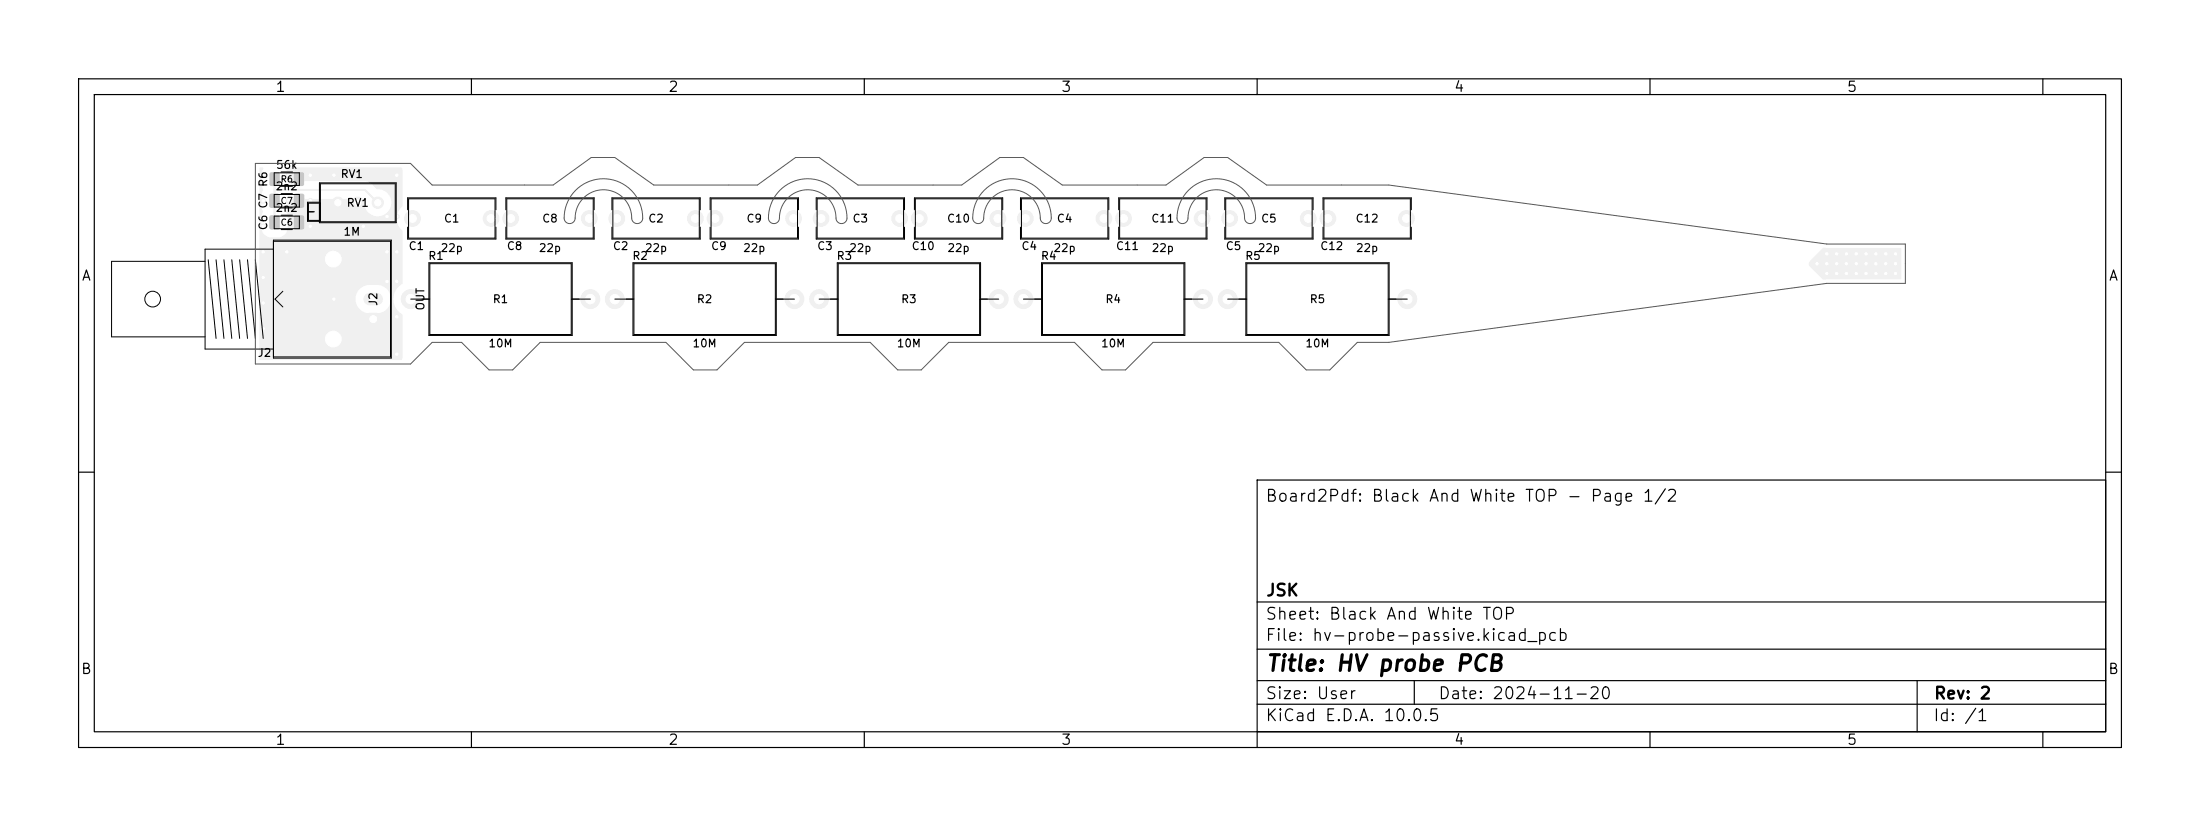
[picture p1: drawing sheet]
<svg xmlns="http://www.w3.org/2000/svg" width="280mm" height="105mm" viewBox="0 0 280 105" stroke-linecap="round" stroke-linejoin="round" font-family="sans-serif">
<g fill="#f0f0f0" stroke="#f0f0f0" stroke-width=".13">
<circle cx="91" cy="27.8" r="1"/>
<circle cx="101" cy="27.8" r="1"/>
<circle cx="78.2" cy="38" r="1.2"/>
<circle cx="101.1" cy="38" r="1.2"/>
<circle cx="130.5" cy="27.8" r="1"/>
<circle cx="140.5" cy="27.8" r="1"/>
<circle cx="156.2" cy="38" r="1.2"/>
<circle cx="179.1" cy="38" r="1.2"/>
<circle cx="104.5" cy="27.8" r="1"/>
<circle cx="114.5" cy="27.8" r="1"/>
</g>
<g fill="#f0f0f0">
<path d="M37.5 27.4h.2h1v.2v1.3v.2l-.2 .1-1-.1-.1-.2v-1.3z"/>
<path d="M34.3 27.4h.2h1l.1 .2v1.3l-.1 .2-.1 .1-1.1-.1v-.2v-1.3z"/>
</g>
<g fill="#f0f0f0" stroke="#f0f0f0" stroke-width=".13">
<circle cx="52.3" cy="38" r="1.2"/>
<circle cx="75.1" cy="38" r="1.2"/>
<circle cx="65" cy="27.8" r="1"/>
<circle cx="75" cy="27.8" r="1"/>
</g>
<g fill="#f0f0f0">
<path d="M37.5 24.7l.2-.1 1 .1v.2v1.3v.1l-.2 .1-1-.1-.1-.1v-1.3z"/>
<path d="M34.3 24.7l.2-.1 1 .1 .1 .2v1.3l-.1 .1-.1 .1-1.1-.1v-.1v-1.3z"/>
</g>
<g fill="#f0f0f0" stroke="#f0f0f0" stroke-width=".13">
<circle cx="104.3" cy="38" r="1.2"/>
<circle cx="127.1" cy="38" r="1.2"/>
<circle cx="78.5" cy="27.8" r="1"/>
<circle cx="88.5" cy="27.8" r="1"/>
<circle cx="156.5" cy="27.8" r="1"/>
<circle cx="166.5" cy="27.8" r="1"/>
<circle cx="143" cy="27.8" r="1"/>
<circle cx="153" cy="27.8" r="1"/>
<circle cx="52.5" cy="27.8" r="1"/>
<circle cx="62.5" cy="27.8" r="1"/>
<circle cx="48.1" cy="25.8" r=".72"/>
<circle cx="45.5" cy="25.8" r=".72"/>
<circle cx="43" cy="25.8" r=".72"/>
</g>
<g fill="#f0f0f0">
<path d="M37.5 22l.2-.1 .9 .1 .1 .1v1.3l-.1 .2h-.2h-.9l-.1-.2v-1.3z"/>
<path d="M34.4 22l.1-.1 1 .1 .1 .1v1.3l-.1 .2h-.1h-1l-.1-.2v-1.3z"/>
</g>
<g fill="#f0f0f0" stroke="#f0f0f0" stroke-width=".13">
<circle cx="130.3" cy="38" r="1.2"/>
<circle cx="153.1" cy="38" r="1.2"/>
<circle cx="169" cy="27.8" r="1"/>
<circle cx="179" cy="27.8" r="1"/>
<circle cx="117" cy="27.8" r="1"/>
<circle cx="127" cy="27.8" r="1"/>
<circle cx="33.5" cy="38.5" r=".3"/>
<circle cx="46.3" cy="28.8" r=".3"/>
<circle cx="50.5" cy="45" r=".3"/>
<circle cx="50.5" cy="32" r=".3"/>
<circle cx="50.5" cy="35.8" r=".3"/>
<circle cx="39.5" cy="22.3" r=".3"/>
<circle cx="36.8" cy="22.3" r=".3"/>
<circle cx="33.5" cy="45" r=".3"/>
<circle cx="33.5" cy="28.8" r=".3"/>
<circle cx="50.5" cy="22.3" r=".3"/>
<circle cx="33.5" cy="32" r=".3"/>
<circle cx="36.5" cy="32" r=".3"/>
<circle cx="50.5" cy="40.3" r=".3"/>
<circle cx="33.5" cy="41.8" r=".3"/>
<circle cx="50.5" cy="27.5" r=".3"/>
<circle cx="39.5" cy="28.8" r=".3"/>
<circle cx="36.7" cy="25.5" r=".3"/>
<circle cx="33.5" cy="25.5" r=".3"/>
<circle cx="49.3" cy="32" r=".3"/>
<circle cx="33.5" cy="35.3" r=".3"/>
<circle cx="42.5" cy="22.3" r=".3"/>
<circle cx="39.5" cy="25.5" r=".3"/>
<circle cx="49.3" cy="35.8" r=".3"/>
<circle cx="42.5" cy="38" r=".3"/>
<circle cx="33.5" cy="22.3" r=".3"/>
<circle cx="49.3" cy="27.5" r=".3"/>
<circle cx="240" cy="32.3" r=".3"/>
<circle cx="236.2" cy="34.8" r=".3"/>
<circle cx="241.2" cy="34.8" r=".3"/>
<circle cx="235" cy="34.8" r=".3"/>
<circle cx="236.2" cy="33.5" r=".3"/>
<circle cx="237.5" cy="33.5" r=".3"/>
<circle cx="232.5" cy="33.5" r=".3"/>
<circle cx="233.7" cy="32.3" r=".3"/>
<circle cx="238.8" cy="34.8" r=".3"/>
<circle cx="241.3" cy="32.3" r=".3"/>
<circle cx="232.5" cy="32.3" r=".3"/>
<circle cx="238.8" cy="33.5" r=".3"/>
<circle cx="241.2" cy="33.5" r=".3"/>
<circle cx="235" cy="33.5" r=".3"/>
<circle cx="240" cy="34.8" r=".3"/>
<circle cx="237.5" cy="34.8" r=".3"/>
<circle cx="233.7" cy="33.5" r=".3"/>
<circle cx="231.2" cy="33.5" r=".3"/>
<circle cx="237.5" cy="32.3" r=".3"/>
<circle cx="232.5" cy="34.8" r=".3"/>
<circle cx="235" cy="32.3" r=".3"/>
<circle cx="236.3" cy="32.3" r=".3"/>
<circle cx="233.7" cy="34.8" r=".3"/>
<circle cx="238.8" cy="32.3" r=".3"/>
<circle cx="240" cy="33.5" r=".3"/>
</g>
<path d="M47 38h1M47 40.6h1" fill="none" stroke="#f0f0f0" stroke-width="1.6"/>
<path d="M40.7 32.9h3.5M40.7 43.1h3.5" fill="none" stroke="#f0f0f0" stroke-width="3.5"/>
<path d="M34.9 22.8v5.5M34.9 24.2h11.6l1.6 1.6" fill="none" stroke="#f0f0f0" stroke-width=".26"/>
<g fill="#f0f0f0">
<path d="M33 21.3h.4l.1 .1-.2 .7v1.5l.2 .5-.2 .7v1.6l.2 .5-.2 .5v1.6a1.24 1.24 0 0 0 1.2 1.2 2.36 2.36 0 0 0 1.5-.2l.3-.3 .3-.6v-1.5l-.2-.7v-.1a2.18 2.18 0 0 0 .2-1.4l.1-.1h9.2l.4 .3a1.75 1.75 0 0 0 1.7 1.9 1.75 1.75 0 0 0 1.8-1.8 1.75 1.75 0 0 0-1.9-1.7l-.6-.6a1.14 1.14 0 0 0-.9-.4h-9.7l-.1-.1v-.9l-.2-.6 .1-.1h14.6l.2 .5v4.3a2.12 2.12 0 0 0 0 3.3v6.6a2.32 2.32 0 0 0 0 4v5.3l-.2 .5h-18l-.1-.1v-7.8h12.2a1.8 1.8 0 0 0 1.7 1.9 3 3 0 0 0 1.8-.2 1.8 1.8 0 0 0 1-1.9 1.8 1.8 0 0 0-1.6-1.5 3 3 0 0 0-1.8 .2 1.81 1.81 0 0 0-1.1 1.5h-12.2z"/>
<path d="M232 31.5h9.9l.1 4-10 .1-1.6-1.7-.2-.4 .2-.3z"/>
</g>
<g fill="#fff" stroke="#fff" stroke-width=".13">
<circle cx="33.5" cy="38.5" r=".15"/>
<circle cx="46.3" cy="28.8" r=".15"/>
<circle cx="50.5" cy="45" r=".15"/>
<circle cx="50.5" cy="32" r=".15"/>
<circle cx="50.5" cy="35.8" r=".15"/>
<circle cx="39.5" cy="22.3" r=".15"/>
<circle cx="36.7" cy="22.3" r=".15"/>
<circle cx="33.5" cy="45" r=".15"/>
<circle cx="33.5" cy="28.8" r=".15"/>
<circle cx="50.5" cy="22.3" r=".15"/>
<circle cx="33.5" cy="32" r=".15"/>
<circle cx="36.5" cy="32" r=".15"/>
<circle cx="50.5" cy="40.3" r=".15"/>
<circle cx="33.5" cy="41.8" r=".15"/>
<circle cx="50.5" cy="27.5" r=".15"/>
<circle cx="39.5" cy="28.8" r=".15"/>
<circle cx="36.7" cy="25.5" r=".15"/>
<circle cx="33.5" cy="25.5" r=".15"/>
<circle cx="49.2" cy="32" r=".15"/>
<circle cx="33.5" cy="35.3" r=".15"/>
<circle cx="42.5" cy="22.3" r=".15"/>
<circle cx="39.5" cy="25.5" r=".15"/>
<circle cx="49.3" cy="35.8" r=".15"/>
<circle cx="42.5" cy="38" r=".15"/>
<circle cx="33.5" cy="22.3" r=".15"/>
<circle cx="49.2" cy="27.5" r=".15"/>
<circle cx="240" cy="32.3" r=".15"/>
<circle cx="236.3" cy="34.8" r=".15"/>
<circle cx="241.3" cy="34.8" r=".15"/>
<circle cx="235" cy="34.8" r=".15"/>
<circle cx="236.3" cy="33.5" r=".15"/>
<circle cx="237.5" cy="33.5" r=".15"/>
<circle cx="232.5" cy="33.5" r=".15"/>
<circle cx="233.7" cy="32.3" r=".15"/>
<circle cx="238.8" cy="34.8" r=".15"/>
<circle cx="241.3" cy="32.3" r=".15"/>
<circle cx="232.5" cy="32.3" r=".15"/>
<circle cx="238.7" cy="33.5" r=".15"/>
<circle cx="241.3" cy="33.5" r=".15"/>
<circle cx="235" cy="33.5" r=".15"/>
<circle cx="240" cy="34.8" r=".15"/>
<circle cx="237.5" cy="34.8" r=".15"/>
<circle cx="233.7" cy="33.5" r=".15"/>
<circle cx="231.3" cy="33.5" r=".15"/>
<circle cx="237.5" cy="32.3" r=".15"/>
<circle cx="232.5" cy="34.8" r=".15"/>
<circle cx="235" cy="32.3" r=".15"/>
<circle cx="236.3" cy="32.3" r=".15"/>
<circle cx="233.8" cy="34.8" r=".15"/>
<circle cx="238.7" cy="32.3" r=".15"/>
<circle cx="240" cy="33.5" r=".15"/>
<circle cx="91" cy="27.8" r=".5"/>
<circle cx="101" cy="27.8" r=".5"/>
<circle cx="78.3" cy="38" r=".6"/>
<circle cx="101.1" cy="38" r=".6"/>
<circle cx="130.5" cy="27.8" r=".5"/>
<circle cx="140.5" cy="27.8" r=".5"/>
<circle cx="156.2" cy="38" r=".6"/>
<circle cx="179.1" cy="38" r=".6"/>
<circle cx="104.5" cy="27.8" r=".5"/>
<circle cx="114.5" cy="27.8" r=".5"/>
<circle cx="52.3" cy="38" r=".6"/>
<circle cx="75.1" cy="38" r=".6"/>
<circle cx="65" cy="27.8" r=".5"/>
<circle cx="75" cy="27.8" r=".5"/>
<circle cx="104.2" cy="38" r=".6"/>
<circle cx="127.1" cy="38" r=".6"/>
<circle cx="78.5" cy="27.8" r=".5"/>
<circle cx="88.5" cy="27.8" r=".5"/>
<circle cx="156.5" cy="27.8" r=".5"/>
<circle cx="166.5" cy="27.8" r=".5"/>
<circle cx="143" cy="27.8" r=".5"/>
<circle cx="153" cy="27.8" r=".5"/>
<circle cx="52.5" cy="27.8" r=".5"/>
<circle cx="62.5" cy="27.8" r=".5"/>
<circle cx="48.1" cy="25.8" r=".4"/>
<circle cx="45.5" cy="25.8" r=".4"/>
<circle cx="43" cy="25.8" r=".4"/>
<circle cx="130.2" cy="38" r=".6"/>
<circle cx="153.1" cy="38" r=".6"/>
<circle cx="47.5" cy="38" r=".44"/>
<circle cx="42.4" cy="43.1" r="1"/>
<circle cx="47.5" cy="40.6" r=".44"/>
<circle cx="42.4" cy="32.9" r="1"/>
<circle cx="169" cy="27.8" r=".5"/>
<circle cx="179" cy="27.8" r=".5"/>
<circle cx="117" cy="27.8" r=".5"/>
<circle cx="127" cy="27.8" r=".5"/>
</g>
<g fill="#c4c4c4">
<path d="M37.5 27.4h.2h1v.2v1.3v.2l-.2 .1-1-.1-.1-.2v-1.3z"/>
<path d="M34.3 27.4h.2h1l.1 .2v1.3l-.1 .2-.1 .1-1.1-.1v-.2v-1.3z"/>
<path d="M37.5 24.7l.2-.1 1 .1v.2v1.3v.1l-.2 .1-1-.1-.1-.1v-1.3z"/>
<path d="M34.3 24.7l.2-.1 1 .1 .1 .2v1.3l-.1 .1-.1 .1-1.1-.1v-.1v-1.3z"/>
<path d="M37.5 22l.2-.1 .9 .1 .1 .1v1.3l-.1 .2h-.2h-.9l-.1-.2v-1.3z"/>
<path d="M34.4 22l.1-.1 1 .1 .1 .1v1.3l-.1 .2h-.1h-1l-.1-.2v-1.3z"/>
</g>
<g fill="none" stroke="#000" stroke-width=".13">
<path d="M26.1 33.2h-11.9v9.6h11.9M26.5 33l1 10M27.5 33l1 10M28.5 33l1 10M29.5 33l1 10M30.5 33l1 10M31.5 33l1 10M32.5 33l1 10M34.8 30.5h15v15h-15zM34.8 31.7h-8.7v12.7h8.7M34.8 30.7h14.9v14.7h-14.9M34.9 27.5h3.2v1.6h-3.2z"/>
<path d="M34.9 22h3.2v1.6h-3.2zM34.9 24.7h3.2v1.6h-3.2zM35.8 21.9h1.4M35.8 23.7h1.4M35.8 27.4h1.4M35.8 29.2h1.4M35.8 24.6h1.4M35.8 26.4h1.4M36 37l-1 1 1 1M39.1 26.9h.9M40.7 25.7h-1.6v2.4h1.6M40.7 23.2h9.7v5.1h-9.7z"/>
<path d="M40.8 25.8h-1.5v2.2h1.5M40.8 23.4h9.5v4.8h-9.5zM51.9 26.7v-1.5h11.2v1.5M51.9 28.9v1.5h11.2v-1.5M52 25.3h11v5h-11zM52.3 38h2.4M54.6 33.4h18.2v9.2h-18.2zM54.7 33.5h18v9h-18zM64.4 26.7v-1.5h11.2v1.5M64.4 28.9v1.5h11.2v-1.5M64.5 25.3h11v5h-11zM72.7 38h2.4"/>
<path d="M77.9 26.7v-1.5h11.2v1.5M77.9 28.9v1.5h11.2v-1.5M78 25.3h11v5h-11zM78.2 38h2.5M80.6 33.4h18.2v9.2h-18.2zM80.7 33.5h18v9h-18zM90.4 26.7v-1.5h11.2v1.5M90.4 28.9v1.5h11.2v-1.5M90.5 25.3h11v5h-11zM98.7 38h2.4M103.9 26.7v-1.5h11.2v1.5M103.9 28.9v1.5h11.2v-1.5"/>
<path d="M104 25.3h11v5h-11zM104.3 38h2.4M106.6 33.4h18.2v9.2h-18.2zM106.7 33.5h18v9h-18zM116.4 26.7v-1.5h11.2v1.5M116.4 28.9v1.5h11.2v-1.5M116.5 25.3h11v5h-11zM124.7 38h2.4M129.9 26.7v-1.5h11.2v1.5M129.9 28.9v1.5h11.2v-1.5M130 25.3h11v5h-11zM130.2 38h2.5"/>
<path d="M132.6 33.4h18.2v9.2h-18.2zM132.7 33.5h18v9h-18zM142.4 26.7v-1.5h11.2v1.5M142.4 28.9v1.5h11.2v-1.5M142.5 25.3h11v5h-11zM150.7 38h2.4M155.9 26.7v-1.5h11.2v1.5M155.9 28.9v1.5h11.2v-1.5M156 25.3h11v5h-11zM156.2 38h2.5M158.6 33.4h18.2v9.2h-18.2zM158.7 33.5h18v9h-18z"/>
<path d="M168.4 26.7v-1.5h11.2v1.5M168.4 28.9v1.5h11.2v-1.5M168.5 25.3h11v5h-11zM176.7 38h2.4"/>
<circle cx="19.4" cy="38" r="1"/>
</g>
<g fill="none" stroke="#000" stroke-width=".15">
<path d="M10 10h260v85h-260zM12 12h256v81h-256zM60 10v2M110 10v2M160 10v2M210 10v2M260 10v2M10 60h2M160 61h108v32h-108zM160 76.5h108M268 60h2M60 93v2"/>
<path d="M110 93v2M160 93v2M160 89.5h108M160 86.5h108M160 82.5h108M180 86.5v3M210 93v2M244 86.5v6.5M260 93v2"/>
</g>
<path d="M32.5 20.8h19.7l2.8 2.7h15.4l4.8-3.5h3l5 3.5h13.2l4.8-3.5h3.1l4.9 3.5h13.2l4.8-3.5h3l5 3.5h13.2l4.8-3.5h3l5 3.5h15.6l55.7 7.5h10v5h-10l-55.7 7.5h-4l-3.6 3.5h-2.9l-3.5-3.5h-16.1l-3.5 3.5h-3l-3.5-3.5h-15.9l-3.6 3.5h-2.9l-3.5-3.5h-16.1l-3.5 3.5h-3l-3.5-3.5h-15.9l-3.6 3.5h-3l-3.4-3.5h-3.8l-2.8 2.8h-19.7zM73.3 24.2a5 5 0 0 1 5.5-1.1 5 5 0 0 1 2.9 4.9 .7 .7 0 0 1-.8 .4 .7 .7 0 0 1-.5-.7 3.6 3.6 0 0 0-3.7-3.6 3.6 3.6 0 0 0-3.5 3.9 .7 .7 0 0 1-.8 .4 .7 .7 0 0 1-.6-.7 5 5 0 0 1 1.5-3.5zM99.3 24.2a5 5 0 0 1 5.5-1.1 5 5 0 0 1 2.9 4.9 .7 .7 0 0 1-.8 .4 .7 .7 0 0 1-.5-.7 3.6 3.6 0 0 0-3.7-3.6 3.6 3.6 0 0 0-3.5 3.9 .7 .7 0 0 1-.8 .4 .7 .7 0 0 1-.6-.7 5 5 0 0 1 1.5-3.5zM125.3 24.2a5 5 0 0 1 5.5-1.1 5 5 0 0 1 2.9 4.9 .7 .7 0 0 1-.8 .4 .7 .7 0 0 1-.5-.7 3.6 3.6 0 0 0-3.7-3.6 3.6 3.6 0 0 0-3.5 3.9 .7 .7 0 0 1-.8 .4 .7 .7 0 0 1-.6-.7 5 5 0 0 1 1.5-3.5zM151.3 24.2a5 5 0 0 1 5.5-1.1 5 5 0 0 1 2.9 4.9 .7 .7 0 0 1-.8 .4 .7 .7 0 0 1-.5-.7 3.6 3.6 0 0 0-3.7-3.6 3.6 3.6 0 0 0-3.5 3.9 .7 .7 0 0 1-.8 .4 .7 .7 0 0 1-.6-.7 5 5 0 0 1 1.5-3.5z" fill="none" stroke="#575757" stroke-width=".13"/>
<text font-size="2" x="161" y="85.8">Title: HV probe PCB</text>
<g font-size="1.5">
<text x="160.9" y="64.2">Board2Pdf: Black And White TOP - Page 1/2</text>
<text x="161" y="76.2">JSK</text>
<text x="160.9" y="81.9">File: hv-probe-passive.kicad_pcb</text>
<text x="160.9" y="79.2">Sheet: Black And White TOP</text>
<text x="160.9" y="89.3">Size: User</text>
<text x="182.9" y="89.3">Date: 2024-11-20</text>
<text x="246" y="89.3">Rev: 2</text>
<text x="160.9" y="92.1">KiCad E.D.A. 10.0.5</text>
<text x="245.9" y="92.1">Id: /1</text>
</g>
<g font-size="1.3">
<text x="35" y="12">1</text>
<text x="85" y="12">2</text>
<text x="135" y="12">3</text>
<text x="185" y="12">4</text>
<text x="235" y="12">5</text>
<text x="10.3" y="36">A</text>
<text x="268.3" y="36">A</text>
<text x="10.2" y="86">B</text>
<text x="268.2" y="86">B</text>
<text x="35" y="95">1</text>
<text x="85" y="95">2</text>
<text x="135" y="95">3</text>
<text x="185" y="95">4</text>
<text x="235" y="95">5</text>
</g>
<g font-size="1">
<text x="35" y="21.7">56k</text>
<text x="43.3" y="22.9">RV1</text>
<text x="34.3" y="29.3" transform="rotate(-90 34.3 29.3)">C6 C7 R6</text>
<text x="35" y="27.2">2n2</text>
<text x="35" y="24.4">2n2</text>
<text x="44" y="26.5">RV1</text>
<text x="56.4" y="28.5">C1</text>
<text x="68.9" y="28.5">C8</text>
<text x="82.4" y="28.5">C2</text>
<text x="94.9" y="28.5">C9</text>
<text x="108.4" y="28.5">C3</text>
<text x="120.4" y="28.5">C10</text>
<text x="134.4" y="28.5">C4</text>
<text x="146.4" y="28.5">C11</text>
<text x="160.4" y="28.5">C5</text>
<text x="172.4" y="28.5">C12</text>
<text x="43.6" y="30.2">1M</text>
<text x="51.9" y="32">C1</text>
<text x="54.4" y="33.3">R1</text>
<text x="56" y="32.3">22p</text>
<text x="64.4" y="32">C8</text>
<text x="68.5" y="32.3">22p</text>
<text x="77.9" y="32">C2</text>
<text x="80.4" y="33.3">R2</text>
<text x="82" y="32.3">22p</text>
<text x="90.4" y="32">C9</text>
<text x="94.5" y="32.3">22p</text>
<text x="103.9" y="32">C3</text>
<text x="106.4" y="33.3">R3</text>
<text x="108" y="32.3">22p</text>
<text x="115.9" y="32">C10</text>
<text x="120.5" y="32.3">22p</text>
<text x="129.9" y="32">C4</text>
<text x="132.4" y="33.3">R4</text>
<text x="134" y="32.3">22p</text>
<text x="141.9" y="32">C11</text>
<text x="146.5" y="32.3">22p</text>
<text x="155.9" y="32">C5</text>
<text x="158.4" y="33.3">R5</text>
<text x="160" y="32.3">22p</text>
<text x="167.9" y="32">C12</text>
<text x="172.5" y="32.3">22p</text>
<text x="48.3" y="39" transform="rotate(-90 48.3 39)">J2</text>
<text x="54.3" y="39.6" transform="rotate(-90 54.3 39.6)">OUT</text>
<text x="62.6" y="38.8">R1</text>
<text x="88.6" y="38.8">R2</text>
<text x="114.6" y="38.8">R3</text>
<text x="140.6" y="38.8">R4</text>
<text x="166.6" y="38.8">R5</text>
<text x="32.7" y="45.6">J2</text>
<text x="62.1" y="44.4">10M</text>
<text x="88.1" y="44.4">10M</text>
<text x="114.1" y="44.4">10M</text>
<text x="140.1" y="44.4">10M</text>
<text x="166.1" y="44.4">10M</text>
</g>
<g font-size=".8">
<text x="35.6" y="23.4">R6</text>
<text x="35.6" y="28.9">C6</text>
<text x="35.6" y="26.1">C7</text>
</g>
</svg>
